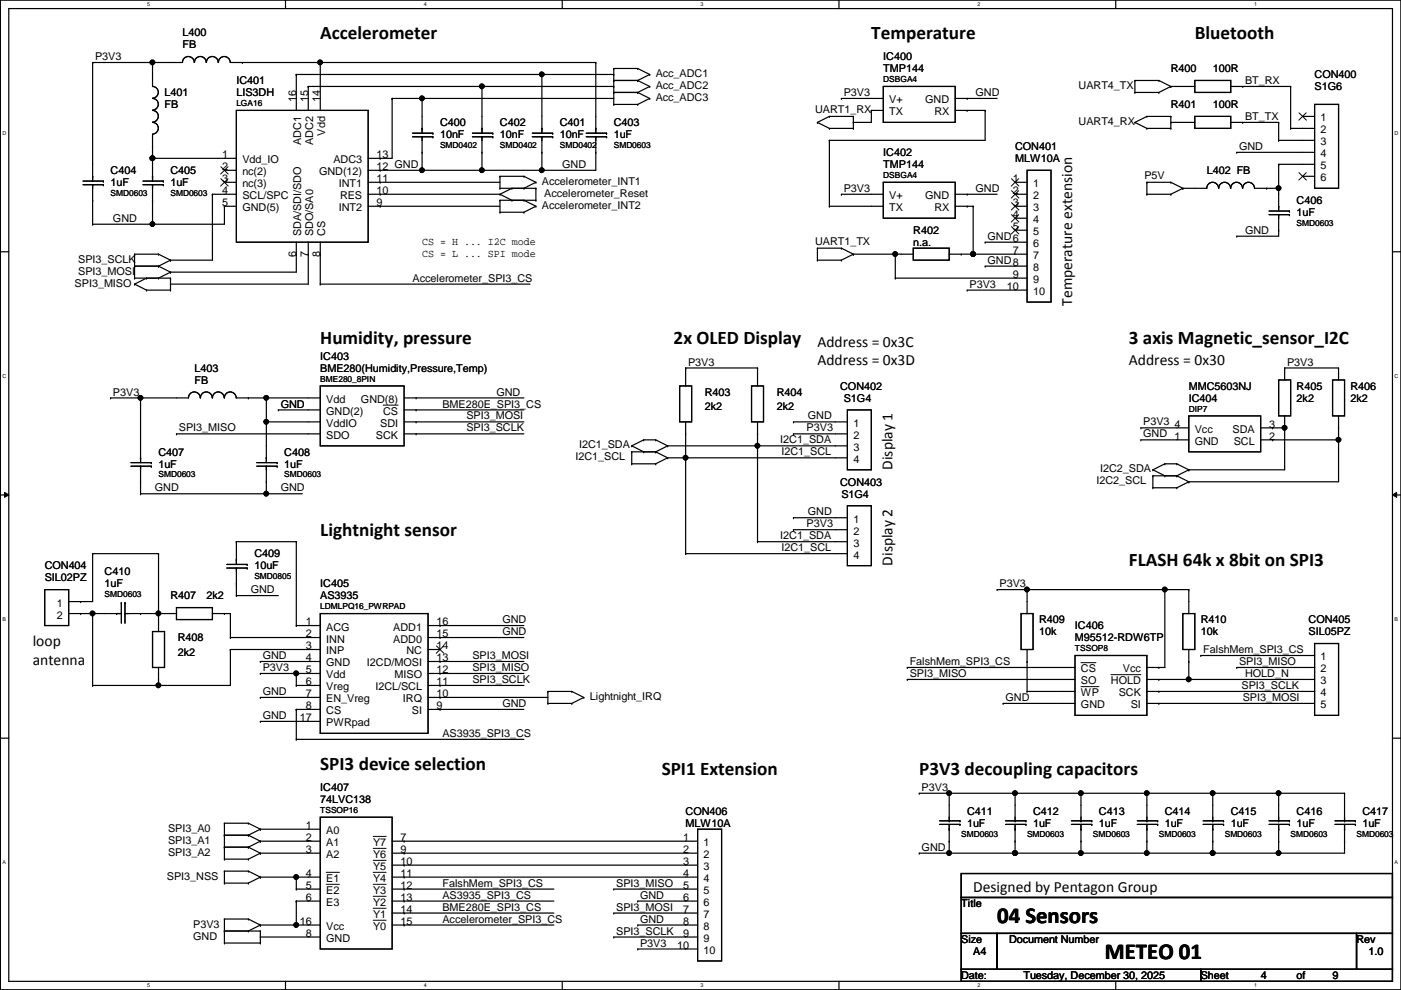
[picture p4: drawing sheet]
<svg xmlns="http://www.w3.org/2000/svg" width="297mm" height="210mm" viewBox="0 0 297 210" stroke-linecap="round" stroke-linejoin="round" font-family="sans-serif">
<path d="M.1 0h296.9v209.8h-296.9zM1.9 1.8h293.3v206.3h-293.3z" fill="none" stroke="#000" stroke-width=".25"/>
<g fill="#fff">
<path d="M31.2 .3h.6v1.2h-.6z"/>
<path d="M31.2 208.3h.6v1.2h-.6z"/>
</g>
<path d="M60.5 0v1.8M60.5 208.1v1.7" fill="none" stroke="#000" stroke-width=".25"/>
<g fill="#fff">
<path d="M89.9 .3h.6v1.2h-.6z"/>
<path d="M89.9 208.3h.6v1.2h-.6z"/>
</g>
<path d="M119.2 0v1.8M119.2 208.1v1.7" fill="none" stroke="#000" stroke-width=".25"/>
<g fill="#fff">
<path d="M148.5 .3h.6v1.2h-.6z"/>
<path d="M148.5 208.3h.6v1.2h-.6z"/>
</g>
<path d="M177.9 0v1.8M177.9 208.1v1.7" fill="none" stroke="#000" stroke-width=".25"/>
<g fill="#fff">
<path d="M207.2 .3h.6v1.2h-.6z"/>
<path d="M207.2 208.3h.6v1.2h-.6z"/>
</g>
<path d="M236.6 0v1.8M236.6 208.1v1.7" fill="none" stroke="#000" stroke-width=".25"/>
<g fill="#fff">
<path d="M265.9 .3h.6v1.2h-.6z"/>
<path d="M265.9 208.3h.6v1.2h-.6z"/>
<path d="M.5 27.6h.8v1.2h-.8z"/>
<path d="M295.7 27.6h.8v1.2h-.8z"/>
<path d="M.5 79.2h.8v1.1h-.8z"/>
<path d="M295.7 79.2h.8v1.1h-.8z"/>
</g>
<path d="M.1 53.4h1.8M295.2 53.4h1.8" fill="none" stroke="#000" stroke-width=".25"/>
<g fill="#fff">
<path d="M.5 130.7h.8v1.2h-.8z"/>
<path d="M295.7 130.7h.7v1.2h-.7z"/>
</g>
<path d="M.1 104.9h1.8M295.2 104.9h1.8" fill="none" stroke="#000" stroke-width=".25"/>
<path d="M1 104.4l.9 .5-.9 .6zM295.2 104.9l.9-.5v1.1z" fill="#000"/>
<path d="M1 104.4l.9 .5-.9 .6zM295.2 104.9l.9-.5v1.1z" fill="none" stroke="#000" stroke-width=".21"/>
<g fill="#fff">
<path d="M.5 182.3h.8v1.2h-.8z"/>
<path d="M295.7 182.3h.7v1.2h-.7z"/>
</g>
<g fill="none" stroke="#000" stroke-width=".25">
<path d="M19.6 13.3h.1M19.6 13.3h19.1a1.25 1.25 0 0 1 1.2-1.3 1.25 1.25 0 0 1 1.3 1.3M19.6 13.3v25.1M32.3 13.3h.1M32.3 13.3v5a1.25 1.25 0 0 1 1.3 1.3 1.25 1.25 0 0 1-1.3 1.2M41.2 13.3a1.25 1.25 0 0 1 1.3-1.3 1.25 1.25 0 0 1 1.2 1.3M43.8 13.3a1.25 1.25 0 0 1 1.2-1.3 1.25 1.25 0 0 1 1.3 1.3M46.3 13.3a1.25 1.25 0 0 1 1.3-1.3 1.25 1.25 0 0 1 1.2 1.3M48.8 13.3h77.5M51.4 13.3h.1M62.8 15.8h.1M62.8 15.8v7.6"/>
<path d="M62.8 15.8h67.3M65.4 18.3h.1M65.4 18.3h64.7M65.4 18.3v5.1M67.9 13.3h.1M67.9 13.3v10.1M102.2 18.3h.1M102.2 18.3v9.9M114.9 15.8h.1M114.9 15.8v12.4M126.3 13.3h.1M126.3 13.3v14.9"/>
<path d="M130.1 15.8h.1M130.1 18.3h.1M130.1 17.1h.1M130.1 14.5h.1M130.1 19.6h.1M130.1 17.1h5.1M130.1 19.6h5.1M130.1 14.5h5.1M130.1 14.5v7.6M135.2 14.5h.1M135.2 17.1h.1M135.2 19.6h.1"/>
<path d="M135.2 14.5l2.5 1.3M135.2 17.1l2.5 1.2M135.2 19.6l2.5 1.3M137.7 15.8h.1M137.7 18.3h.1M137.7 15.8l-2.5 1.3M137.7 18.3l-2.5 1.3M187.3 18.3h15.2v7.7h-15.2zM240.6 19.6h.1M240.6 17.1h.1M240.6 17.1h5.1M240.6 19.6h5.1"/>
<path d="M240.6 17.1v2.5M245.7 17.1h.1M245.7 19.6h.1M245.7 17.1l2.5 1.2M248.2 18.3h.1M248.2 18.3h5.1M248.2 18.3l-2.5 1.3M253.3 17.1h7.6v2.5h-7.6zM260.9 18.3h12.7M263.5 18.3h.1M273.6 18.3h.1M273.6 18.3v8.9"/>
<path d="M17.6 39.2h4.3M17.6 38.4h4.3M19.6 39.2h.1M19.6 37.4h.1M19.6 39.2v8.3M21.9 39.2h.1M21.9 38.4h.1M30.3 39.2h4.3M30.3 38.4h4.3M32.3 33.6h.1M32.3 31h.1M32.3 39.2h.1"/>
<path d="M32.3 37.4h.1M32.3 20.9a1.25 1.25 0 0 1 1.3 1.2 1.25 1.25 0 0 1-1.3 1.3M32.3 23.4a1.25 1.25 0 0 1 1.3 1.3 1.25 1.25 0 0 1-1.3 1.2M32.3 26a1.25 1.25 0 0 1 1.3 1.2 1.25 1.25 0 0 1-1.3 1.2M32.3 28.5v9.9M32.3 39.2v8.3M32.3 33.6h17.8M34.6 39.2h.1M34.6 38.4h.1M47.6 36.1h2.5M47.6 38.7h2.5M50.1 23.4h28v28h-28z"/>
<path d="M78.1 38.7h27.9M80.6 36.1h.1M80.6 33.6h.1M80.6 38.7h.1M83.1 20.9h.1M83.1 20.9v12.7h-5M83.1 20.9h47M87.5 29h4.3M87.5 28.2h4.3M89.5 32.3h.1M89.5 36.1h.1M89.5 20.9h.1"/>
<path d="M89.5 29h.1M89.5 27.2h.1M89.5 20.9v7.3M89.5 29v7.1M91.8 29h.1M91.8 28.2h.1M100.2 29h4.3M100.2 28.2h4.3M102.2 32.3h.1M102.2 36.1h.1M102.2 29h.1M102.2 27.2h.1"/>
<path d="M102.2 29v7.1M104.5 29h.1M104.5 28.2h.1M106 39.9h.1M106 37.4h.1M106 39.9h7.6M106 37.4h5.1M106 37.4v2.5M108.5 39.9h.1M108.5 39.9l-2.5 1.3M111.1 37.4h.1M111.1 39.9h.1"/>
<path d="M111.1 37.4l2.5 1.3M112.9 29h4.3M112.9 28.2h4.3M113.6 39.9h.1M113.6 38.7h.1M113.6 39.9v2.6M113.6 38.7l-2.5 1.2M114.9 36.1h.1M114.9 32.3h.1M114.9 29h.1M114.9 27.2h.1M114.9 29v7.1"/>
<path d="M117.2 29h.1M117.2 28.2h.1M124.3 29h4.3M124.3 28.2h4.3M126.3 32.3h.1M126.3 29h.1M126.3 27.2h.1M126.3 29v7.1h-48.2M128.6 29h.1M128.6 28.2h.1M130.1 22.1h.1M130.1 22.1h5.1"/>
<path d="M135.2 22.1h.1M137.7 20.9h.1M137.7 20.9l-2.5 1.2M173.3 26h.1M173.3 26l2.5 1.2M175.8 29.8h.1M175.8 24.7h.1M175.8 27.2h.1M175.8 27.2h5.1M175.8 29.8v13.9M175.8 24.7h5.1M175.8 24.7l-2.5 1.3"/>
<path d="M178.4 20.9h.1M178.4 20.9h8.9M180.9 26h.1M180.9 27.2h.1M180.9 24.7h.1M180.9 24.7v2.5M184.7 23.4h.1M184.7 23.4v2.6h-3.8M184.7 23.4h2.6M187.3 38.7h15.2v7.6h-15.2zM202.5 20.9h8.9M202.5 23.4h6.4"/>
<path d="M205.1 20.9h.1M205.1 23.4h.1M208.9 23.4h.1M208.9 23.4v6.4h-33.1M215.2 38.7h2.6M217.8 36.1h5v28h-5zM240.6 26h.1M240.6 26l2.6 1.2M243.2 38.7h.1M243.2 24.7h.1M243.2 27.2h.1M243.2 27.2h5"/>
<path d="M243.2 38.7h5M243.2 38.7v2.5M243.2 24.7h5M243.2 24.7l-2.6 1.3M248.2 26h.1M248.2 38.7h.1M248.2 27.2h.1M248.2 24.7h.1M248.2 26h5.1M248.2 38.7l2.6 1.2M248.2 24.7v2.5M250.8 39.9h.1"/>
<path d="M250.8 39.9h5.1a1.25 1.25 0 0 1 1.2-1.2 1.25 1.25 0 0 1 1.3 1.2M250.8 39.9l-2.6 1.3M253.3 24.7h7.6v2.5h-7.6zM258.4 39.9a1.25 1.25 0 0 1 1.2-1.2 1.25 1.25 0 0 1 1.3 1.2M260.9 39.9a1.25 1.25 0 0 1 1.3-1.2 1.25 1.25 0 0 1 1.2 1.2M260.9 26h10.2M262.2 32.3h.1M262.2 32.3h16.5M263.5 26h.1M263.5 39.9a1.25 1.25 0 0 1 1.2-1.2 1.25 1.25 0 0 1 1.3 1.2M266 39.9h5.1M268.6 39.9h.1"/>
<path d="M271.1 39.9h.1M271.1 26h.1M271.1 29.8h.1M271.1 34.8h.1M271.1 26v3.8M271.1 34.8v9.9M271.1 29.8h7.6M271.1 34.8h7.6M273.6 27.2h.1M273.6 27.2h5.1M276.2 24.7h2.5M276.2 37.4h2.5"/>
<path d="M278.7 22.1h5.1v17.8h-5.1zM19.6 42.5h.1M19.6 47.5h.1M28.5 56.4h.1M28.5 53.9h.1M28.5 59h.1M28.5 56.4h5.1M28.5 59h7.6M28.5 53.9h5.1M28.5 53.9v5.1M31.1 59h.1M31.1 59l-2.6 1.2"/>
<path d="M32.3 42.5h.1M32.3 47.5h.1M33.6 53.9h.1M33.6 56.4h.1M33.6 59h.1M33.6 53.9l2.5 1.3M33.6 56.4l2.5 1.3M36.1 55.2h.1M36.1 57.7h.1M36.1 59h.1M36.1 55.2l-2.5 1.2M36.1 59v2.5"/>
<path d="M36.1 57.7l-2.5 1.3M45 41.2h.1M45 41.2v14h-8.9M45 41.2h5.1M47.6 43.7h.1M47.6 43.7v3.8h-28M47.6 43.7h2.5M62.8 53.9h.1M62.8 51.4v6.3h-26.7M65.4 53.9h.1M65.4 51.4v8.8h-29.3M67.9 53.9h.1"/>
<path d="M67.9 51.4v8.8M78.1 41.2h27.9M78.1 43.7h27.9M80.6 41.2h.1M80.6 43.7h.1M106 41.2h.1M106 45h.1M106 42.5h.1M106 41.2l2.5 1.3M106 42.5h7.6M106 42.5v2.5M106 45h5.1"/>
<path d="M108.5 42.5h.1M111.1 42.5h.1M111.1 45h.1M111.1 42.5l2.5 1.2M113.6 42.5h.1M113.6 43.7h.1M113.6 43.7l-2.5 1.3M173.3 55.2h.1M173.3 52.6h.1M173.3 55.2h5.1M173.3 52.6h5.1M173.3 52.6v2.6"/>
<path d="M175.8 43.7h.1M175.8 43.7h11.5M178.4 41.2h.1M178.4 52.6h.1M178.4 55.2h.1M178.4 41.2h8.9M178.4 52.6l2.5 1.3M180.9 53.9h.1M180.9 53.9h12.7M180.9 53.9l-2.5 1.3M189.8 53.9h.1M189.8 59h.1"/>
<path d="M189.8 53.9v5.1M189.8 59h28M193.6 52.6h7.6v2.6h-7.6zM201.2 53.9h16.6M202.5 41.2h8.9M202.5 43.7h3.8M203.8 53.9h.1M205.1 41.2h.1M205.1 43.7h.1M206.3 43.7h.1M206.3 53.9h.1M206.3 43.7v10.2"/>
<path d="M208.9 51.4h.1M208.9 56.4h.1M208.9 51.4h8.9M208.9 56.4h8.9M215.2 41.2h2.6M215.2 43.7h2.6M215.2 46.3h2.6M215.2 48.8h2.6M243.2 41.2h.1M243.2 41.2h5M248.2 41.2h.1M262.2 50.1h.1"/>
<path d="M269.1 45.5h4.3M269.1 44.7h4.3M271.1 48.8h.1M271.1 45.5h.1M271.1 43.7h.1M271.1 45.5v4.6h-8.9M273.4 45.5h.1M273.4 44.7h.1M28.5 60.2h.1M28.5 60.2l2.6 1.3M31.1 61.5h.1M31.1 61.5h5"/>
<path d="M36.1 60.2h.1M36.1 61.5h.1M67.9 60.2h.1M67.9 60.2h44.4M145.4 78h.1M145.4 78v3.8M145.4 78h15.2M160.6 78h.1M160.6 78v3.8M205.1 61.5h.1M205.1 61.5h12.7M272.4 78h.1"/>
<path d="M272.4 78h11.4v2.6M272.4 78v2.6M23.4 84.4h.1M23.4 84.4h16.6a1.25 1.25 0 0 1 1.2-1.3 1.25 1.25 0 0 1 1.3 1.3M27.8 98.8h4.3M27.8 98.1h4.3M29.8 84.4h.1M29.8 98.8h.1M29.8 97.1h.1M29.8 84.4v13.7M29.8 98.8v5.9M32.1 98.8h.1"/>
<path d="M32.1 98.1h.1M37.4 92h.1M37.4 92h30.5M42.5 84.4a1.25 1.25 0 0 1 1.2-1.3 1.25 1.25 0 0 1 1.3 1.3M45 84.4a1.25 1.25 0 0 1 1.3-1.3 1.25 1.25 0 0 1 1.2 1.3M47.6 84.4a1.25 1.25 0 0 1 1.2-1.3 1.25 1.25 0 0 1 1.3 1.3M50.1 84.4h17.8M52.7 84.4h.1M54.4 98.8h4.4M54.4 98.1h4.4M56.5 89.5h.1M56.5 84.4h.1"/>
<path d="M56.5 98.8h.1M56.5 97.1h.1M56.5 89.5h11.4M56.5 84.4v13.7M56.5 98.8v5.9M58.8 98.8h.1M58.8 98.1h.1M59 86.9h.1M59 86.9h8.9M67.9 81.8h17.8v12.7h-17.8zM85.7 92h25.4M85.7 89.5h25.4"/>
<path d="M85.7 86.9h25.4M85.7 84.4h25.4M88.2 84.4h.1M88.2 86.9h.1M88.2 92h.1M88.2 89.5h.1M133.9 94.5h.1M133.9 98.3h.1M133.9 95.8h.1M133.9 98.3h5.1M133.9 95.8h5.1M133.9 94.5l2.6 1.3"/>
<path d="M133.9 95.8v2.5M136.5 93.3h.1M136.5 95.8h.1M136.5 93.3h2.5M136.5 93.3l-2.6 1.2M139 93.3h.1M139 95.8h.1M139 98.3h.1M139 93.3l2.6 1.2M139 95.8l2.6 1.3M141.6 94.5h.1M141.6 97.1h.1"/>
<path d="M141.6 94.5h38.1M141.6 97.1h38.1M141.6 94.5l-2.6 1.3M141.6 97.1l-2.6 1.2M144.1 81.8h2.5v7.7h-2.5zM145.4 92h.1M145.4 97.1h.1M145.4 89.5v27.9M159.3 81.8h2.6v7.7h-2.6zM160.6 92h.1M160.6 94.5h.1M160.6 89.5v25.4"/>
<path d="M168.2 92h.1M168.2 89.5h.1M168.2 92h11.5M168.2 89.5h11.5M179.7 86.9h5v12.7h-5zM241.9 90.7h.1M241.9 93.3h.1M241.9 90.7h10.1M241.9 93.3h10.1M244.4 99.6h.1M244.4 99.6l2.6 1.3M247 98.3h.1"/>
<path d="M247 98.3l-2.6 1.3M247 98.3h2.5M249.5 98.3h.1M249.5 98.3l2.5 1.3M252 88.2h15.3v7.6h-15.3zM252 99.6h.1M252 99.6l-2.5 1.3M267.3 90.7h5.1M267.3 93.3h16.5M269.8 90.7h.1M269.8 93.3h.1M271.1 80.6h2.5v7.6h-2.5z"/>
<path d="M272.4 90.7h.1M272.4 88.2v11.4h-20.4M282.5 80.6h2.6v7.6h-2.6zM283.8 90.7h.1M283.8 93.3h.1M283.8 88.2v14h-31.8M19.6 117.4h.1M19.6 117.4v10.2h-5M19.6 117.4h14M29.8 102.2h.1M29.8 104.7h.1M29.8 104.7h34.3"/>
<path d="M33.6 117.4h.1M33.6 117.4v16.5M48.1 119.7h4.3M50.1 114.9h.1M50.1 118.7h.1M50.1 114.9v4.8M50.1 114.9h12.7M52.4 119.7h.1M56.5 104.7h.1M56.5 102.2h.1M62.8 114.9h.1M62.8 114.9v17.7"/>
<path d="M145.4 117.4h.1M145.4 117.4h34.3M160.6 114.9h.1M160.6 114.9h19.1M168.2 112.3h.1M168.2 109.8h.1M168.2 112.3h11.5M168.2 109.8h11.5M179.7 107.2h5v12.7h-5zM244.4 103.4h.1M244.4 100.9h.1M244.4 100.9h5.1"/>
<path d="M244.4 103.4h5.1M244.4 100.9v2.5M247 100.9h.1M249.5 100.9h.1M249.5 103.4h.1M249.5 100.9l2.5 1.3M252 102.2h.1M252 102.2l-2.5 1.2M9.5 125h5.1v7.6h-5.1zM14.6 130.1h11.1M17.1 130.1h.1M17.1 127.6h.1"/>
<path d="M19.6 130.1h.1M19.6 130.1v15.2M24.7 130.1h.1M25.7 127.8h.1M25.7 127.8v4.3M26.5 127.8h.1M26.5 130.1h.1M26.5 130.1h10.9M26.5 127.8v4.3M29.8 130.1h.1M32.3 133.9h2.6v7.6h-2.6zM33.6 130.1h.1"/>
<path d="M37.4 128.8h7.6v2.6h-7.6zM45 130.1h3.8M47.6 130.1h.1M48.1 120.4h4.3M48.8 130.1h.1M48.8 135.2h.1M48.8 137.7h.1M48.8 137.7v7.6h-29.2M48.8 130.1v5.1M48.8 135.2h19.1M48.8 137.7h19.1M50.1 126.3h.1"/>
<path d="M50.1 123.7h.1M50.1 120.4h.1M50.1 120.4v5.9M50.1 126.3h8.9M52.4 120.4h.1M62.8 132.6h.1M62.8 132.6h5.1M67.9 130.1h22.9v25.4h-22.9zM90.8 132.6h20.3M90.8 135.2h20.3M90.8 137.7h2.5M93.3 132.6h.1"/>
<path d="M93.3 135.2h.1M211.4 125h.1M211.4 125h40.6M216.5 130.1h2.5v7.6h-2.5zM217.8 125h.1M217.8 125v5.1M217.8 137.7v8.9M227.9 139h15.3v12.7h-15.3zM247 125h.1M247 125v16.5h-3.8M250.8 130.1h2.5v7.6h-2.5zM252 125h.1"/>
<path d="M252 125v5.1M252 137.7v6.4M254.6 139h.1M254.6 139h24.1M278.7 136.4h5.1v15.3h-5.1zM.1 156.5h1.8M19.6 145.3h.1M33.6 145.3h.1M33.6 144.1h.1M33.6 141.5v3.8M55.2 140.3h.1M55.2 147.9h.1"/>
<path d="M55.2 142.8h.1M55.2 153h.1M55.2 142.8h12.7M55.2 140.3h12.7M55.2 147.9h12.7M55.2 153h12.7M62.8 142.8h.1M62.8 145.3h.1M62.8 150.4h.1M62.8 156.8h.1M62.8 142.8v2.5M62.8 150.4v6.4"/>
<path d="M62.8 145.3h5.1M62.8 150.4h5.1M62.8 156.8h48.3M90.8 142.8h20.3M90.8 145.3h20.3M90.8 140.3h20.3M90.8 147.9h25.4M90.8 150.4h20.3M93.3 142.8h.1M93.3 145.3h.1M93.3 140.3h.1M93.3 147.9h.1"/>
<path d="M93.3 150.4h.1M116.2 149.1h.1M116.2 146.6h.1M116.2 149.1h5M116.2 146.6h5M116.2 146.6v2.5M121.2 146.6h.1M121.2 149.1h.1M121.2 146.6l2.6 1.3M123.8 147.9h.1M123.8 147.9l-2.6 1.2M192.4 141.5h.1"/>
<path d="M192.4 144.1h.1M192.4 144.1h35.5M192.4 141.5h35.5M212.7 149.1h.1M212.7 149.1h15.2M217.8 146.6h.1M217.8 140.3h.1M217.8 146.6h10.1M243.2 149.1h35.5M243.2 146.6h35.5M243.2 144.1h35.5M245.7 149.1h.1"/>
<path d="M245.7 146.6h.1M245.7 141.5h.1M245.7 144.1h.1M252 144.1h.1M252 140.3h.1M262.2 141.5h.1M262.2 141.5h16.5M295.2 156.5h1.8M47.6 177.1h.1M47.6 174.5h.1M47.6 179.6h.1M47.6 174.5v7.7"/>
<path d="M47.6 174.5h5.1M47.6 177.1h5.1M47.6 179.6h5.1M52.7 174.5h.1M52.7 177.1h.1M52.7 179.6h.1M52.7 174.5l2.5 1.3M52.7 177.1l2.5 1.3M52.7 179.6l2.5 1.3M55.2 175.8h.1M55.2 178.4h.1M55.2 175.8h12.7"/>
<path d="M55.2 178.4h12.7M55.2 175.8l-2.5 1.3M55.2 178.4l-2.5 1.2M67.9 173.3h15.2v27.9h-15.2zM83.1 178.4h64.8M85.7 178.4h.1M147.9 175.8h5.1v28h-5.1zM194.9 168.2h.1M194.9 168.2h90.2M199.2 174h4.3M199.2 174.8h4.3M201.2 168.2h.1"/>
<path d="M201.2 178.4h.1M201.2 174h.1M201.2 175.8h.1M201.2 168.2v5.8M201.2 174.8v6.1M203.5 174h.1M203.5 174.8h.1M213.2 174h4.3M213.2 174.8h4.3M215.2 168.2h.1M215.2 178.4h.1M215.2 174h.1"/>
<path d="M215.2 175.8h.1M215.2 168.2v5.8M215.2 174.8v6.1M217.5 174h.1M217.5 174.8h.1M227.2 174h4.3M227.2 174.8h4.3M229.2 168.2h.1M229.2 178.4h.1M229.2 174h.1M229.2 175.8h.1M229.2 168.2v5.8"/>
<path d="M229.2 174.8v6.1M231.5 174h.1M231.5 174.8h.1M241.1 174h4.3M241.1 174.8h4.3M243.2 168.2h.1M243.2 178.4h.1M243.2 174h.1M243.2 175.8h.1M243.2 168.2v5.8M243.2 174.8v6.1M245.4 174h.1"/>
<path d="M245.4 174.8h.1M255.1 174h4.3M255.1 174.8h4.3M257.1 168.2h.1M257.1 178.4h.1M257.1 174h.1M257.1 175.8h.1M257.1 168.2v5.8M257.1 174.8v6.1M259.4 174h.1M259.4 174.8h.1M269.1 174h4.3"/>
<path d="M269.1 174.8h4.3M271.1 168.2h.1M271.1 178.4h.1M271.1 174h.1M271.1 175.8h.1M271.1 168.2v5.8M271.1 174.8v6.1M273.4 174h.1M273.4 174.8h.1M283 174h4.4M283 174.8h4.4M285.1 168.2h.1"/>
<path d="M285.1 178.4h.1M285.1 174h.1M285.1 175.8h.1M285.1 174.8v6.1h-90.2M285.1 168.2v5.8M287.4 174h.1M287.4 174.8h.1M47.6 182.2h.1M47.6 199.9h.1M47.6 197.4h.1M47.6 194.9h.1M47.6 187.2h.1"/>
<path d="M47.6 184.7h.1M47.6 184.7v2.5M47.6 194.9v5M47.6 182.2h5.1M47.6 197.4h7.6M47.6 199.9h7.6M47.6 194.9h5.1M47.6 184.7h5.1M47.6 187.2h5.1M52.7 182.2h.1M52.7 194.9h.1M52.7 197.4h.1"/>
<path d="M52.7 184.7h.1M52.7 187.2h.1M52.7 194.9l2.5 1.2M52.7 184.7l2.5 1.3M55.2 198.7h.1M55.2 196.1h.1M55.2 186h.1M55.2 180.9h.1M55.2 197.4h.1M55.2 199.9h.1M55.2 196.1h12.7M55.2 198.7h12.7"/>
<path d="M55.2 186h12.7M55.2 180.9h12.7M55.2 180.9l-2.5 1.3M55.2 197.4v2.5M55.2 196.1l-2.5 1.3M55.2 186l-2.5 1.2M62.8 196.1h.1M62.8 191.1h.1M62.8 186h.1M62.8 188.5h.1M62.8 186v2.5M62.8 191.1v5"/>
<path d="M62.8 191.1h5.1M62.8 188.5h5.1M83.1 196.1h34.3M83.1 191.1h34.3M83.1 186h64.8M83.1 188.5h34.3M83.1 180.9h64.8M83.1 193.6h34.3M83.1 183.4h64.8M85.7 196.1h.1M85.7 193.6h.1M85.7 191.1h.1"/>
<path d="M85.7 186h.1M85.7 183.4h.1M85.7 180.9h.1M85.7 188.5h.1M130.1 188.5h.1M130.1 198.7h.1M130.1 193.6h.1M130.1 198.7h17.8M130.1 188.5h17.8M130.1 193.6h17.8M135.2 196.1h.1M135.2 191.1h.1"/>
<path d="M135.2 196.1h12.7M135.2 191.1h12.7M194.9 180.9h.1M201.2 180.9h.1M203.8 185.2h91.4v5.1h-91.4zM203.8 190.3h91.4v7.6h-91.4zM203.8 197.9h7.6v7.6h-7.6zM211.4 197.9h76.2v7.6h-76.2zM215.2 180.9h.1M229.2 180.9h.1M243.2 180.9h.1M257.1 180.9h.1"/>
<path d="M271.1 180.9h.1M287.6 197.9h7.6v7.6h-7.6zM135.2 201.2h.1M135.2 201.2h12.7M203.8 205.5h50.8v2.6h-50.8zM254.6 205.5h40.6v2.6h-40.6z"/>
<circle cx="32.3" cy="13.2" r=".49"/>
<circle cx="67.9" cy="13.2" r=".49"/>
<circle cx="102.2" cy="18.3" r=".49"/>
<circle cx="114.9" cy="15.8" r=".49"/>
<circle cx="32.3" cy="33.5" r=".49"/>
<circle cx="89.5" cy="20.8" r=".49"/>
<circle cx="89.5" cy="36.1" r=".49"/>
<circle cx="102.2" cy="36.1" r=".49"/>
<circle cx="114.9" cy="36.1" r=".49"/>
<circle cx="271.1" cy="39.9" r=".49"/>
<circle cx="32.3" cy="47.5" r=".49"/>
<circle cx="189.8" cy="53.9" r=".49"/>
<circle cx="206.3" cy="53.9" r=".49"/>
<circle cx="29.8" cy="84.3" r=".49"/>
<circle cx="56.4" cy="84.3" r=".49"/>
<circle cx="56.4" cy="89.4" r=".49"/>
<circle cx="145.3" cy="97" r=".49"/>
<circle cx="160.6" cy="94.5" r=".49"/>
<circle cx="272.3" cy="90.7" r=".49"/>
<circle cx="283.8" cy="93.2" r=".49"/>
<circle cx="56.4" cy="104.7" r=".49"/>
<circle cx="19.6" cy="130.1" r=".49"/>
<circle cx="33.6" cy="130.1" r=".49"/>
<circle cx="217.7" cy="125" r=".49"/>
<circle cx="246.9" cy="125" r=".49"/>
<circle cx="33.6" cy="145.3" r=".49"/>
<circle cx="62.8" cy="142.8" r=".49"/>
<circle cx="252" cy="144" r=".49"/>
<circle cx="201.2" cy="168.2" r=".49"/>
<circle cx="215.2" cy="168.2" r=".49"/>
<circle cx="229.2" cy="168.2" r=".49"/>
<circle cx="243.1" cy="168.2" r=".49"/>
<circle cx="257.1" cy="168.2" r=".49"/>
<circle cx="271.1" cy="168.2" r=".49"/>
<circle cx="62.8" cy="196.1" r=".49"/>
<circle cx="62.8" cy="185.9" r=".49"/>
<circle cx="201.2" cy="180.9" r=".49"/>
<circle cx="215.2" cy="180.9" r=".49"/>
<circle cx="229.2" cy="180.9" r=".49"/>
<circle cx="243.1" cy="180.9" r=".49"/>
<circle cx="257.1" cy="180.9" r=".49"/>
<circle cx="271.1" cy="180.9" r=".49"/>
</g>
<g fill="#000">
<circle cx="32.3" cy="13.2" r=".49"/>
<circle cx="67.9" cy="13.2" r=".49"/>
<circle cx="102.2" cy="18.3" r=".49"/>
<circle cx="114.9" cy="15.8" r=".49"/>
<circle cx="32.3" cy="33.5" r=".49"/>
<circle cx="89.5" cy="20.8" r=".49"/>
<circle cx="89.5" cy="36.1" r=".49"/>
<circle cx="102.2" cy="36.1" r=".49"/>
<circle cx="114.9" cy="36.1" r=".49"/>
<circle cx="271.1" cy="39.9" r=".49"/>
<circle cx="32.3" cy="47.5" r=".49"/>
<circle cx="189.8" cy="53.9" r=".49"/>
<circle cx="206.3" cy="53.9" r=".49"/>
<circle cx="29.8" cy="84.3" r=".49"/>
<circle cx="56.4" cy="84.3" r=".49"/>
<circle cx="56.4" cy="89.4" r=".49"/>
<circle cx="145.3" cy="97" r=".49"/>
<circle cx="160.6" cy="94.5" r=".49"/>
<circle cx="272.3" cy="90.7" r=".49"/>
<circle cx="283.8" cy="93.2" r=".49"/>
<circle cx="56.4" cy="104.7" r=".49"/>
<circle cx="19.6" cy="130.1" r=".49"/>
<circle cx="33.6" cy="130.1" r=".49"/>
<circle cx="217.7" cy="125" r=".49"/>
<circle cx="246.9" cy="125" r=".49"/>
<circle cx="33.6" cy="145.3" r=".49"/>
<circle cx="62.8" cy="142.8" r=".49"/>
<circle cx="252" cy="144" r=".49"/>
<circle cx="201.2" cy="168.2" r=".49"/>
<circle cx="215.2" cy="168.2" r=".49"/>
<circle cx="229.2" cy="168.2" r=".49"/>
<circle cx="243.1" cy="168.2" r=".49"/>
<circle cx="257.1" cy="168.2" r=".49"/>
<circle cx="271.1" cy="168.2" r=".49"/>
<circle cx="62.8" cy="196.1" r=".49"/>
<circle cx="62.8" cy="185.9" r=".49"/>
<circle cx="201.2" cy="180.9" r=".49"/>
<circle cx="215.2" cy="180.9" r=".49"/>
<circle cx="229.2" cy="180.9" r=".49"/>
<circle cx="243.1" cy="180.9" r=".49"/>
<circle cx="257.1" cy="180.9" r=".49"/>
<circle cx="271.1" cy="180.9" r=".49"/>
</g>
<g fill="none" stroke="#000" stroke-width=".21">
<path d="M46.8 35.3l1.6 1.6M46.8 37.9l1.6 1.6M48.3 35.3l-1.5 1.6M48.3 37.9l-1.5 1.6M214.5 37.9l1.5 1.6M216 37.9l-1.6 1.6M275.4 23.9l1.6 1.6M275.4 36.6l1.6 1.6M276.9 23.9l-1.5 1.6M276.9 36.6l-1.5 1.6M214.5 40.4l1.5 1.6M214.5 43l1.5 1.5"/>
<path d="M214.5 45.5l1.5 1.6M214.5 48l1.5 1.6M216 40.4l-1.6 1.6M216 43l-1.6 1.5M216 45.5l-1.6 1.6M216 48l-1.6 1.6M81.2 85.9h3.2M92.5 136.9l1.6 1.6M94.1 136.9l-1.6 1.6M229.2 140.5h3.2M229.2 145.6h3.8M235.5 143h6.4"/>
<path d="M79.1 179.9h2.8M79.1 177.3h2.8M69.2 185h2.8M69.2 187.5h2.8M79.1 185h2.8M79.1 187.5h2.8M79.1 195.1h2.8M79.1 192.6h2.8M79.1 190h2.8M79.1 182.4h2.8"/>
</g>
<g font-size="4.8">
<text x="211.4" y="195.7">04 Sensors</text>
<text x="234.3" y="203.3">METEO 01</text>
</g>
<g font-size="4.1">
<text x="67.9" y="8.2">Accelerometer</text>
<text x="184.7" y="8.2">Temperature</text>
<text x="253.3" y="8.2">Bluetooth</text>
<text x="67.9" y="73">Humidity, pressure</text>
<text x="142.8" y="73">2x OLED Display</text>
<text x="239.3" y="73">3 axis Magnetic_sensor_I2C</text>
<text x="67.9" y="113.6">Lightnight sensor</text>
<text x="239.3" y="120">FLASH 64k x 8bit on SPI3</text>
<text x="67.9" y="163.2">SPI3 device selection</text>
<text x="140.3" y="164.4">SPI1 Extension</text>
<text x="194.9" y="164.4">P3V3 decoupling capacitors</text>
</g>
<g font-size="3.3">
<text x="227.3" y="64.8" transform="rotate(-90 227.3 64.8)">Temperature extension</text>
<text x="173.3" y="73.5">Address = 0x3C</text>
<text x="173.3" y="77.3">Address = 0x3D</text>
<text x="239.3" y="77.3">Address = 0x30</text>
<text x="189.2" y="99.6" transform="rotate(-90 189.2 99.6)">Display 1</text>
<text x="189.2" y="119.9" transform="rotate(-90 189.2 119.9)">Display 2</text>
<text x="6.9" y="137">loop</text>
<text x="6.9" y="141.1">antenna</text>
<text x="206.3" y="189.1">Designed by Pentagon Group</text>
</g>
<g font-size="2.3">
<text x="38.7" y="7.7">L400</text>
<text x="38.7" y="10.2">FB</text>
<text x="20.1" y="12.7">P3V3</text>
<text x="50.1" y="17.9">IC401</text>
<text x="139" y="16.3">Acc_ADC1</text>
<text x="187.3" y="12.8">IC400</text>
<text x="187.3" y="15.3">TMP144</text>
<text x="248.2" y="15.3">R400</text>
<text x="257.1" y="15.3">100R</text>
<text x="264" y="17.8">BT_RX</text>
<text x="278.7" y="16.6">CON400</text>
<text x="34.9" y="20.4">L401</text>
<text x="34.9" y="22.9">FB</text>
<text x="50.1" y="20.4">LIS3DH</text>
<text x="62.8" y="21.6" transform="rotate(-90 62.8 21.6)">16</text>
<text x="65.3" y="21.6" transform="rotate(-90 65.3 21.6)">15</text>
<text x="67.9" y="21.6" transform="rotate(-90 67.9 21.6)">14</text>
<text x="139" y="18.9">Acc_ADC2</text>
<text x="139" y="21.4">Acc_ADC3</text>
<text x="172.8" y="24">UART1_RX</text>
<text x="178.9" y="20.4">P3V3</text>
<text x="188.5" y="21.9">V+</text>
<text x="196.2" y="21.9">GND</text>
<text x="206.8" y="20.4">GND</text>
<text x="228.7" y="18.9">UART4_TX</text>
<text x="248.2" y="22.9">R401</text>
<text x="257.1" y="22.9">100R</text>
<text x="278.7" y="19.1">S1G6</text>
<text x="69" y="28.7" transform="rotate(-90 69 28.7)">Vdd</text>
<text x="93.3" y="26.8">C400</text>
<text x="93.3" y="29.3">10nF</text>
<text x="106" y="26.8">C402</text>
<text x="106" y="29.3">10nF</text>
<text x="118.7" y="26.8">C401</text>
<text x="118.7" y="29.3">10nF</text>
<text x="130.1" y="26.8">C403</text>
<text x="130.1" y="29.3">1uF</text>
<text x="188.5" y="24.5">TX</text>
<text x="198.1" y="24.5">RX</text>
<text x="228.7" y="26.5">UART4_RX</text>
<text x="264" y="25.4">BT_TX</text>
<text x="280" y="25.7">1</text>
<text x="280" y="28.3">2</text>
<text x="47.1" y="33.5">1</text>
<text x="51.4" y="34.6">Vdd_IO</text>
<text x="63.9" y="30.8" transform="rotate(-90 63.9 30.8)">ADC1</text>
<text x="66.4" y="30.8" transform="rotate(-90 66.4 30.8)">ADC2</text>
<text x="70.7" y="34.6">ADC3</text>
<text x="79.8" y="33.5">13</text>
<text x="119.2" y="35.6">GND</text>
<text x="187.3" y="33.1">IC402</text>
<text x="187.3" y="35.6">TMP144</text>
<text x="215.2" y="31.8">CON401</text>
<text x="215.2" y="34.4">MLW10A</text>
<text x="262.7" y="31.8">GND</text>
<text x="280" y="30.8">3</text>
<text x="280" y="33.4">4</text>
<text x="280" y="35.9">5</text>
<text x="23.4" y="36.9">C404</text>
<text x="23.4" y="39.5">1uF</text>
<text x="36.1" y="36.9">C405</text>
<text x="36.1" y="39.5">1uF</text>
<text x="47.1" y="36.1">2</text>
<text x="47.1" y="38.6">3</text>
<text x="47.1" y="41.1">4</text>
<text x="51.4" y="37.2">nc(2)</text>
<text x="51.4" y="39.7">nc(3)</text>
<text x="67.6" y="37.2">GND(12)</text>
<text x="71.8" y="39.7">INT1</text>
<text x="79.8" y="38.6">11</text>
<text x="79.8" y="36.1">12 GND</text>
<text x="79.8" y="41.1">10</text>
<text x="114.9" y="39.2">Accelerometer_INT1</text>
<text x="115.4" y="41.7">Accelerometer_Reset</text>
<text x="178.9" y="40.7">P3V3</text>
<text x="206.8" y="40.7">GND</text>
<text x="214.7" y="38.6">1</text>
<text x="214.7" y="41.1">2</text>
<text x="219" y="39.7">1</text>
<text x="242.7" y="37.9">P5V</text>
<text x="255.9" y="36.9">L402 FB</text>
<text x="280" y="38.4">6</text>
<text x="24" y="47">GND</text>
<text x="47.1" y="43.7">5</text>
<text x="51.4" y="42.2">SCL/SPC</text>
<text x="51.4" y="44.8">GND(5)</text>
<text x="71.8" y="44.8">INT2</text>
<text x="72.1" y="42.2">RES</text>
<text x="79.8" y="43.7">9</text>
<text x="114.9" y="44.3">Accelerometer_INT2</text>
<text x="188.5" y="42.2">V+</text>
<text x="188.5" y="44.8">TX</text>
<text x="196.2" y="42.2">GND</text>
<text x="198.1" y="44.8">RX</text>
<text x="214.7" y="43.7">3</text>
<text x="214.7" y="46.2">4</text>
<text x="219" y="42.2">2</text>
<text x="219" y="44.8">3</text>
<text x="219" y="47.3">4</text>
<text x="274.9" y="43.3">C406</text>
<text x="274.9" y="45.8">1uF</text>
<text x="63.9" y="50.1" transform="rotate(-90 63.9 50.1)">SDA/SDI/SDO</text>
<text x="66.4" y="50.1" transform="rotate(-90 66.4 50.1)">SDO/SA0</text>
<text x="69" y="50.1" transform="rotate(-90 69 50.1)">CS</text>
<text x="89.5" y="51.9">CS = H ... I2C mode</text>
<text x="172.8" y="51.9">UART1_TX</text>
<text x="193.6" y="49.6">R402</text>
<text x="193.6" y="52.2">n.a.</text>
<text x="209.4" y="50.8">GND6</text>
<text x="214.7" y="48.8">5</text>
<text x="214.7" y="53.8">7</text>
<text x="219" y="49.9">5</text>
<text x="219" y="52.4">6</text>
<text x="264" y="49.6">GND</text>
<text x="16.6" y="55.7">SPI3_SCLK</text>
<text x="16.6" y="58.3">SPI3_MOSI</text>
<text x="62.8" y="54.4" transform="rotate(-90 62.8 54.4)">6</text>
<text x="65.3" y="54.4" transform="rotate(-90 65.3 54.4)">7</text>
<text x="67.9" y="54.4" transform="rotate(-90 67.9 54.4)">8</text>
<text x="87.5" y="59.7">Accelerometer_SPI3_CS</text>
<text x="89.5" y="54.4">CS = L ... SPI mode</text>
<text x="209.4" y="55.9">GND8</text>
<text x="214.7" y="58.9">9</text>
<text x="219" y="54.9">7</text>
<text x="219" y="57.5">8</text>
<text x="15.8" y="60.8">SPI3_MISO</text>
<text x="205.6" y="61">P3V3</text>
<text x="213.4" y="61.5">10</text>
<text x="219" y="60">9</text>
<text x="219" y="62.6">10</text>
<text x="67.9" y="76.3">IC403</text>
<text x="145.9" y="77.5">P3V3</text>
<text x="272.9" y="77.5">P3V3</text>
<text x="24" y="83.9">P3V3</text>
<text x="41.2" y="78.8">L403</text>
<text x="41.2" y="81.4">FB</text>
<text x="67.9" y="78.8">BME280(Humidity,Pressure,Temp)</text>
<text x="105.2" y="83.9">GND</text>
<text x="149.4" y="83.9">R403</text>
<text x="164.7" y="83.9">R404</text>
<text x="178.1" y="82.6">CON402</text>
<text x="252" y="82.6">MMC5603NJ</text>
<text x="274.9" y="82.6">R405</text>
<text x="286.3" y="82.6">R406</text>
<text x="59.5" y="86.4">GND</text>
<text x="69.2" y="85.4">Vdd</text>
<text x="69.2" y="88">GND(2)</text>
<text x="76.5" y="85.4">GND(8)</text>
<text x="81.2" y="88">CS</text>
<text x="93.8" y="86.4">BME280E_SPI3_CS</text>
<text x="98.9" y="88.9">SPI3_MOSI</text>
<text x="149.4" y="87">2k2</text>
<text x="164.7" y="87">2k2</text>
<text x="171.3" y="88.9">GND</text>
<text x="178.9" y="85.2">S1G4</text>
<text x="252" y="85.2">IC404</text>
<text x="274.9" y="85.2">2k2</text>
<text x="286.3" y="85.2">2k2</text>
<text x="37.9" y="91.5">SPI3_MISO</text>
<text x="69.2" y="90.5">VddIO</text>
<text x="69.2" y="93">SDO</text>
<text x="79.7" y="93">SCK</text>
<text x="80.6" y="90.5">SDI</text>
<text x="98.9" y="91.5">SPI3_SCLK</text>
<text x="122.8" y="95.1">I2C1_SDA</text>
<text x="165.4" y="94">I2C1_SDA</text>
<text x="171" y="91.5">P3V3</text>
<text x="180.9" y="90.5">1</text>
<text x="180.9" y="93">2</text>
<text x="180.9" y="95.6">3</text>
<text x="242.4" y="90.2">P3V3</text>
<text x="242.4" y="92.8">GND 1</text>
<text x="249" y="90.7">4</text>
<text x="253.3" y="91.8">Vcc</text>
<text x="253.3" y="94.3">GND</text>
<text x="261.3" y="91.8">SDA</text>
<text x="261.6" y="94.3">SCL</text>
<text x="269.1" y="90.7">3</text>
<text x="269.1" y="93.2">2</text>
<text x="33.6" y="96.6">C407</text>
<text x="33.6" y="99.1">1uF</text>
<text x="60.3" y="96.6">C408</text>
<text x="60.3" y="99.1">1uF</text>
<text x="122" y="97.6">I2C1_SCL</text>
<text x="165.7" y="96.6">I2C1_SCL</text>
<text x="180.9" y="98.1">4</text>
<text x="233.3" y="100.2">I2C2_SDA</text>
<text x="32.8" y="104.2">GND</text>
<text x="59.5" y="104.2">GND</text>
<text x="178.1" y="103">CON403</text>
<text x="178.4" y="105.5">S1G4</text>
<text x="232.5" y="102.7">I2C2_SCL</text>
<text x="171" y="111.8">P3V3</text>
<text x="171.3" y="109.3">GND</text>
<text x="180.9" y="110.8">1</text>
<text x="180.9" y="113.4">2</text>
<text x="53.9" y="118.2">C409</text>
<text x="165.4" y="114.3">I2C1_SDA</text>
<text x="165.7" y="116.9">I2C1_SCL</text>
<text x="180.9" y="115.9">3</text>
<text x="180.9" y="118.4">4</text>
<text x="9.5" y="120.7">CON404</text>
<text x="9.5" y="123.3">SIL02PZ</text>
<text x="22.2" y="122">C410</text>
<text x="22.2" y="124.5">1uF</text>
<text x="53.2" y="125.8">GND</text>
<text x="53.9" y="120.7">10uF</text>
<text x="67.9" y="124.5">IC405</text>
<text x="211.9" y="124.5">P3V3</text>
<text x="12" y="128.6">1</text>
<text x="12" y="131.1">2</text>
<text x="36.1" y="127.1">R407</text>
<text x="43.8" y="127.1">2k2</text>
<text x="67.9" y="127.1">AS3935</text>
<text x="37.7" y="136">R408</text>
<text x="64.9" y="132.6">1</text>
<text x="64.9" y="135.1">2</text>
<text x="64.9" y="137.7">3</text>
<text x="69.2" y="133.7">ACG</text>
<text x="69.2" y="136.2">INN</text>
<text x="83.4" y="136.2">ADD0</text>
<text x="83.4" y="133.7">ADD1</text>
<text x="92.5" y="135.1">15</text>
<text x="92.5" y="132.6">16</text>
<text x="92.5" y="137.7">14</text>
<text x="106.5" y="132.1">GND</text>
<text x="106.5" y="134.7">GND</text>
<text x="220.3" y="132.2">R409</text>
<text x="220.3" y="134.7">10k</text>
<text x="227.9" y="133.4">IC406</text>
<text x="227.9" y="136">M95512-RDW6TP</text>
<text x="254.6" y="132.2">R410</text>
<text x="254.6" y="134.7">10k</text>
<text x="277.4" y="132.2">CON405</text>
<text x="277.4" y="134.7">SIL05PZ</text>
<text x="37.7" y="139">2k2</text>
<text x="55.7" y="139.7">GND</text>
<text x="55.7" y="142.3">P3V3</text>
<text x="64.9" y="140.2">4</text>
<text x="64.9" y="142.7">5</text>
<text x="69.2" y="138.8">INP</text>
<text x="69.2" y="141.3">GND</text>
<text x="69.2" y="143.8">Vdd</text>
<text x="77.8" y="141.3">I2CD/MOSI</text>
<text x="83.6" y="143.8">MISO</text>
<text x="86.2" y="138.8">NC</text>
<text x="92.5" y="142.7">12</text>
<text x="92.5" y="140.2">13</text>
<text x="100.2" y="142.3">SPI3_MISO</text>
<text x="100.2" y="139.7">SPI3_MOSI</text>
<text x="192.9" y="141">FalshMem_SPI3_CS</text>
<text x="192.9" y="143.6">SPI3_MISO</text>
<text x="229.2" y="142.6">CS</text>
<text x="238.1" y="142.6">Vcc</text>
<text x="255.1" y="138.5">FalshMem_SPI3_CS</text>
<text x="262.7" y="141">SPI3_MISO</text>
<text x="264" y="143.6">HOLD_N</text>
<text x="280" y="140">1</text>
<text x="280" y="142.6">2</text>
<text x="55.7" y="147.4">GND</text>
<text x="64.9" y="145.3">6</text>
<text x="64.9" y="147.8">7</text>
<text x="69.2" y="146.4">Vreg</text>
<text x="69.2" y="148.9">EN_Vreg</text>
<text x="79.6" y="146.4">I2CL/SCL</text>
<text x="85.4" y="148.9">IRQ</text>
<text x="92.5" y="147.8">10</text>
<text x="92.5" y="145.3">11</text>
<text x="100.2" y="144.8">SPI3_SCLK</text>
<text x="106.5" y="149.9">GND</text>
<text x="125" y="148.4">Lightnight_IRQ</text>
<text x="213.2" y="148.6">GND</text>
<text x="229.2" y="145.1">SO</text>
<text x="229.2" y="147.7">WP</text>
<text x="235.5" y="145.1">HOLD</text>
<text x="237.2" y="147.7">SCK</text>
<text x="263.2" y="146.1">SPI3_SCLK</text>
<text x="263.5" y="148.6">SPI3_MOSI</text>
<text x="280" y="145.1">3</text>
<text x="280" y="147.7">4</text>
<text x="55.7" y="152.4">GND</text>
<text x="63.6" y="152.9">17</text>
<text x="64.9" y="150.4">8</text>
<text x="69.2" y="151.5">CS</text>
<text x="69.2" y="154">PWRpad</text>
<text x="87.3" y="151.5">SI</text>
<text x="92.5" y="150.4">9</text>
<text x="229.2" y="150.2">GND</text>
<text x="239.7" y="150.2">SI</text>
<text x="280" y="150.2">5</text>
<text x="93.8" y="156.3">AS3935_SPI3_CS</text>
<text x="67.9" y="167.7">IC407</text>
<text x="195.4" y="167.7">P3V3</text>
<text x="67.9" y="170.3">74LVC138</text>
<text x="145.4" y="172.8">CON406</text>
<text x="205.1" y="172.8">C411</text>
<text x="219" y="172.8">C412</text>
<text x="233" y="172.8">C413</text>
<text x="247" y="172.8">C414</text>
<text x="260.9" y="172.8">C415</text>
<text x="274.9" y="172.8">C416</text>
<text x="288.9" y="172.8">C417</text>
<text x="35.6" y="176.4">SPI3_A0</text>
<text x="35.6" y="178.9">SPI3_A1</text>
<text x="64.9" y="175.8">1</text>
<text x="64.9" y="178.3">2</text>
<text x="69.2" y="176.9">A0</text>
<text x="69.2" y="179.4">A1</text>
<text x="79.1" y="179.4">Y7</text>
<text x="84.9" y="178.3">7</text>
<text x="144.9" y="178.3">1</text>
<text x="145.4" y="175.3">MLW10A</text>
<text x="149.2" y="179.4">1</text>
<text x="205.1" y="175.3">1uF</text>
<text x="219" y="175.3">1uF</text>
<text x="233" y="175.3">1uF</text>
<text x="247" y="175.3">1uF</text>
<text x="260.9" y="175.3">1uF</text>
<text x="274.9" y="175.3">1uF</text>
<text x="288.9" y="175.3">1uF</text>
<text x="35.6" y="181.4">SPI3_A2</text>
<text x="64.9" y="180.8">3</text>
<text x="64.9" y="185.9">4</text>
<text x="69.2" y="181.9">A2</text>
<text x="79.1" y="184.5">Y5</text>
<text x="79.1" y="181.9">Y6</text>
<text x="84.9" y="185.9">11</text>
<text x="84.9" y="183.4">10</text>
<text x="84.9" y="180.8">9</text>
<text x="144.9" y="180.8">2</text>
<text x="144.9" y="183.4">3</text>
<text x="144.9" y="185.9">4</text>
<text x="149.2" y="181.9">2</text>
<text x="149.2" y="184.5">3</text>
<text x="195.4" y="180.4">GND</text>
<text x="35.4" y="186.5">SPI3_NSS</text>
<text x="64.9" y="191">6</text>
<text x="64.9" y="188.5">5</text>
<text x="69.2" y="187">E1</text>
<text x="69.2" y="189.6">E2</text>
<text x="79.1" y="189.6">Y3</text>
<text x="79.1" y="187">Y4</text>
<text x="84.9" y="191">13</text>
<text x="84.9" y="188.5">12</text>
<text x="93.8" y="190.5">AS3935_SPI3_CS</text>
<text x="93.8" y="188">FalshMem_SPI3_CS</text>
<text x="130.6" y="188">SPI3_MISO</text>
<text x="135.7" y="190.5">GND</text>
<text x="144.9" y="188.5">5</text>
<text x="144.9" y="191">6</text>
<text x="149.2" y="187">4</text>
<text x="149.2" y="189.6">5</text>
<text x="41" y="196.7">P3V3</text>
<text x="63.6" y="196.1">16</text>
<text x="69.2" y="192.1">E3</text>
<text x="69.2" y="197.2">Vcc</text>
<text x="79.1" y="197.2">Y0</text>
<text x="79.1" y="194.6">Y1</text>
<text x="79.1" y="192.1">Y2</text>
<text x="84.9" y="196.1">15</text>
<text x="84.9" y="193.5">14</text>
<text x="93.8" y="195.6">Accelerometer_SPI3_CS</text>
<text x="93.8" y="193.1">BME280E_SPI3_CS</text>
<text x="130.6" y="193.1">SPI3_MOSI</text>
<text x="135.7" y="195.6">GND</text>
<text x="144.9" y="193.5">7</text>
<text x="144.9" y="196.1">8</text>
<text x="149.2" y="192.1">6</text>
<text x="149.2" y="194.6">7</text>
<text x="149.2" y="197.2">8</text>
<text x="203.8" y="192.4">Title</text>
<text x="41" y="199.2">GND</text>
<text x="64.9" y="198.6">8</text>
<text x="69.2" y="199.7">GND</text>
<text x="130.6" y="198.2">SPI3_SCLK</text>
<text x="135.7" y="200.7">P3V3</text>
<text x="143.6" y="201.2">10</text>
<text x="144.9" y="198.6">9</text>
<text x="149.2" y="199.7">9</text>
<text x="149.2" y="202.3">10</text>
<text x="203.8" y="200">Size</text>
<text x="206.3" y="202.5">A4</text>
<text x="213.9" y="200">Document Number</text>
<text x="287.6" y="200">Rev</text>
<text x="290.1" y="202.5">1.0</text>
<text x="203.8" y="207.6">Date:</text>
<text x="217" y="207.6">Tuesday, December 30, 2025</text>
<text x="254.6" y="207.6">Sheet</text>
<text x="267.3" y="207.6">4</text>
<text x="274.9" y="207.6">of</text>
<text x="282.5" y="207.6">9</text>
</g>
<g font-size="1.8">
<text x="187.3" y="17.4">DSBGA4</text>
<text x="50.1" y="22.5">LGA16</text>
<text x="93.3" y="31.4">SMD0402</text>
<text x="106" y="31.4">SMD0402</text>
<text x="118.7" y="31.4">SMD0402</text>
<text x="130.1" y="31.4">SMD0603</text>
<text x="23.4" y="41.5">SMD0603</text>
<text x="36.1" y="41.5">SMD0603</text>
<text x="187.3" y="37.7">DSBGA4</text>
<text x="274.9" y="47.9">SMD0603</text>
<text x="67.9" y="80.9">BME280_8PIN</text>
<text x="252" y="87.2">DIP7</text>
<text x="33.6" y="101.2">SMD0603</text>
<text x="60.3" y="101.2">SMD0603</text>
<text x="53.9" y="122.8">SMD0805</text>
<text x="22.2" y="126.6">SMD0603</text>
<text x="67.9" y="129.2">LDMLPQ16_PWRPAD</text>
<text x="227.9" y="138">TSSOP8</text>
<text x="67.9" y="172.3">TSSOP16</text>
<text x="203.8" y="177.4">SMD0603</text>
<text x="217.8" y="177.4">SMD0603</text>
<text x="231.7" y="177.4">SMD0603</text>
<text x="245.7" y="177.4">SMD0603</text>
<text x="259.7" y="177.4">SMD0603</text>
<text x="273.6" y="177.4">SMD0603</text>
<text x="287.6" y="177.4">SMD0603</text>
</g>
<g font-size="1.1">
<text x="31.2" y="1.3">5</text>
<text x="89.9" y="1.3">4</text>
<text x="148.5" y="1.3">3</text>
<text x="207.2" y="1.3">2</text>
<text x="265.9" y="1.3">1</text>
<text x=".5" y="28.6">D</text>
<text x="295.7" y="28.6">D</text>
<text x=".5" y="80.1">C</text>
<text x="295.7" y="80.1">C</text>
<text x=".5" y="131.7">B</text>
<text x="295.7" y="131.7">B</text>
<text x=".5" y="183.3">A</text>
<text x="295.7" y="183.3">A</text>
<text x="31.2" y="209.3">5</text>
<text x="89.9" y="209.3">4</text>
<text x="148.5" y="209.3">3</text>
<text x="207.2" y="209.3">2</text>
<text x="265.9" y="209.3">1</text>
</g>
</svg>
